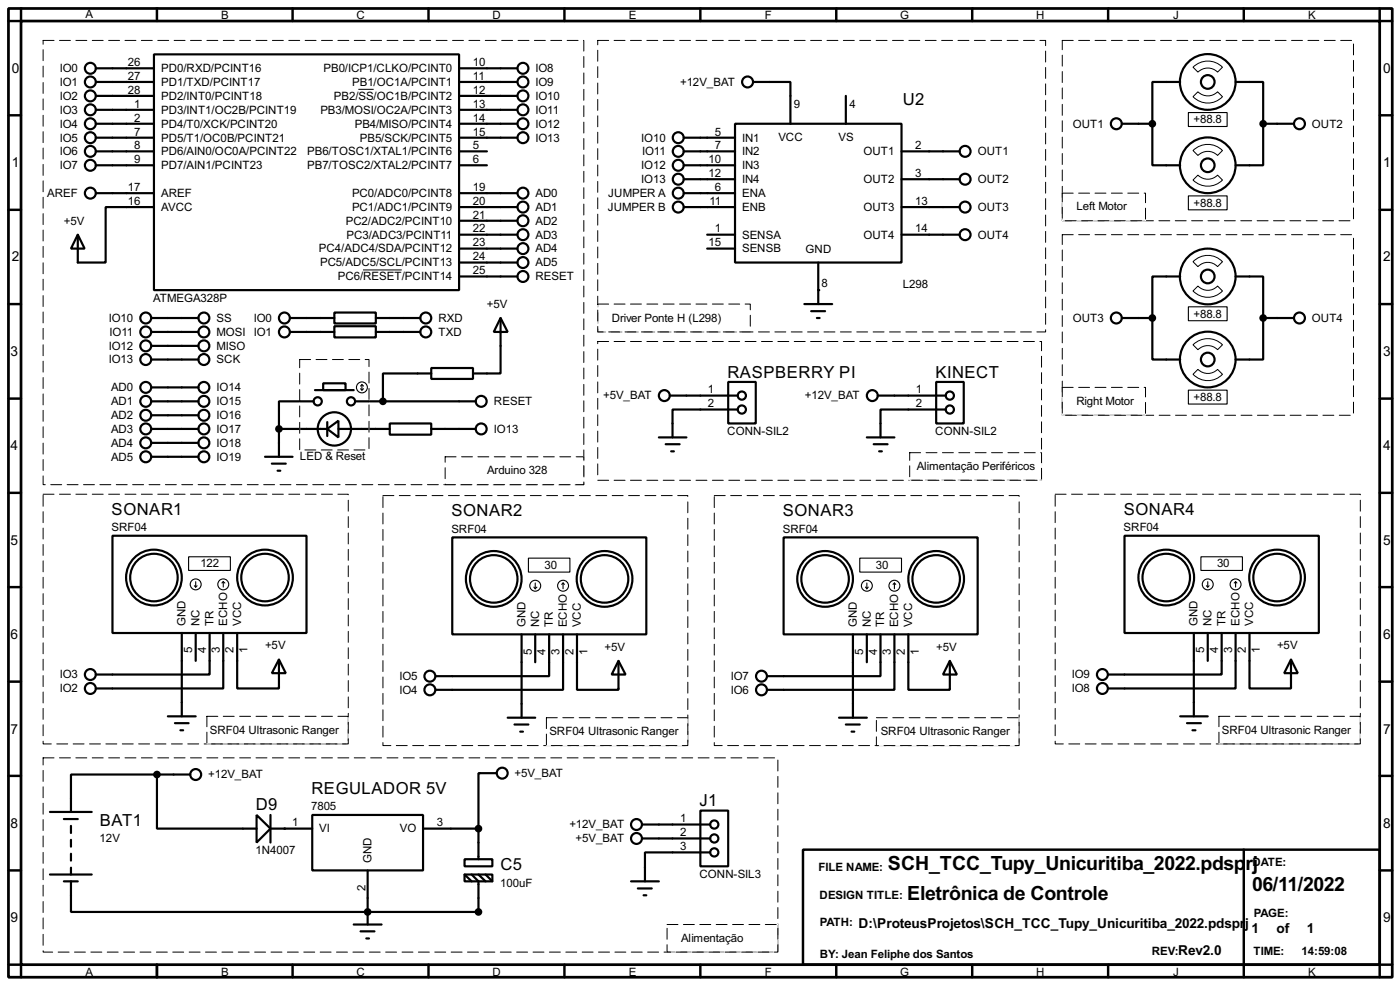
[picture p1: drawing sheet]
<svg xmlns="http://www.w3.org/2000/svg" width="256mm" height="180mm" viewBox="0 0 256 180" stroke-linecap="round" stroke-linejoin="round" font-family="sans-serif">
<path d="M1.6 1.6h253.5v177.3h-253.5zM3.9 3.9h248.9v172.7h-248.9z" fill="none" stroke="#000" stroke-width=".5"/>
<g fill="none" stroke="#000" stroke-width=".45">
<path d="M3.9 1.6v2.3h-2.3M28.8 1.6v2.3M53.6 1.6v2.3M78.5 1.6v2.3M103.4 1.6v2.3M128.3 1.6v2.3M153.2 1.6v2.3M178.1 1.6v2.3M203 1.6v2.3M227.9 1.6v2.3M252.8 1.6v2.3h2.3M1.6 21.1h2.3"/>
<path d="M1.6 38.4h2.3M252.8 21.1h2.3M252.8 38.4h2.3M1.6 55.7h2.3M252.8 55.7h2.3M1.6 73h2.3M252.8 73h2.3M1.6 90.2h2.3M252.8 90.2h2.3M1.6 107.5h2.3M252.8 107.5h2.3M1.6 124.8h2.3"/>
<path d="M252.8 124.8h2.3M1.6 142h2.3M1.6 159.3h2.3M147.1 155.5h105.7v21.1h-105.7zM227.9 155.5v23.4M252.8 142h2.3M252.8 159.3h2.3M1.6 176.6h2.3v2.3M28.8 176.6v2.3M53.6 176.6v2.3M78.5 176.6v2.3M103.4 176.6v2.3"/>
<path d="M128.3 176.6v2.3M153.2 176.6v2.3M178.1 176.6v2.3M203 176.6v2.3M255.1 176.6h-2.3v2.3"/>
</g>
<g fill="none" stroke="#000" stroke-width=".4">
<path d="M17.6 17.6h10.6M17.6 15h10.6M17.6 12.5h10.6M28.2 10h55.9v43.1h-55.9zM84.1 17.6h10.7M84.1 15h10.7M84.1 12.5h10.7M138 15h6.8v7.7M155 17.6v5.1M216.2 15h-5.1v7.7M226.4 15h5v7.7M17.6 30.3h10.6"/>
<path d="M17.6 27.7h10.6M17.6 25.2h10.6M17.6 22.7h10.6M17.6 20.1h10.6M17.6 35.4h10.6M28.2 37.9h-8.8v10.2h-5.1v-5.1M84.1 30.3h5.1M84.1 27.7h5.1M84.1 25.2h10.7M84.1 22.7h10.7M84.1 20.1h10.7M84.1 35.4h10.7"/>
<path d="M84.1 37.9h10.7M125.3 30.3h9.4M125.3 27.7h9.4M125.3 25.2h9.4M125.3 35.4h9.4M125.3 37.9h9.4M125.3 32.8h9.4M134.7 22.7h30.5v25.4h-30.5zM165.2 27.7h10.6M165.2 37.9h10.6M165.2 32.8h10.6M205.5 22.7h5.6"/>
<path d="M211.1 22.7v7.6h5.1M231.4 22.7v7.6h-5M231.4 22.7h5.6M14.3 43l1.2 2.5h-2.5zM27.7 58.2h8.7M53.1 58.2h8.2M61.3 57.2h7.6v2h-7.6zM61.3 59.7h7.6v2.1h-7.6zM68.9 58.2h8.1M84.1 40.4h10.7M84.1 43h10.7M84.1 45.5h10.7"/>
<path d="M84.1 48.1h10.7M84.1 50.6h10.7M91.7 58.2l1.3 2.6h-2.5zM91.7 58.2v10.2h-5M129.6 43h5.1M129.6 45.5h5.1M147.4 55.7h5.1M148.6 57h2.6M149.7 58.2h.5M149.9 48.1v7.6M165.2 43h10.6M205.5 58.2h5.6"/>
<path d="M211.1 58.2v7.6h5.1M216.2 50.6h-5.1v7.6M226.4 50.6h5v7.6M231.4 58.2v7.6h-5M231.4 58.2h5.6M27.7 78.5h8.7M27.7 60.8h8.7M27.7 63.3h8.7M27.7 65.8h8.7M27.7 70.9h8.7M27.7 73.5h8.7M27.7 76h8.7"/>
<path d="M51.1 78.5h8.9M51.1 78.5v5.1M53.1 60.8h8.2M57.5 73.5h-6.4v5M57.7 71.4h7.1M59.2 70.2h4.1v1.2h-4.1zM60 78.5l2-1.5v3.1zM60 77.3v2.5M62 78.5h9.4M65.1 73.5h22.1M68.9 60.8h8.1M71.4 77.5h7.6v2.1h-7.6z"/>
<path d="M79 67.4h7.7v2h-7.7zM79 68.4h-8.8v5.1M79 78.5h8.2M122.7 72.4h12.5M133.4 69.9h5.1v7.6h-5.1zM135.2 75h-12v5.1M160.8 72.4h12.5M171.5 69.9h5.1v7.6h-5.1zM173.3 75h-12v5.1M20.6 98.1h35.6v17.8h-35.6zM27.7 81.1h8.7M27.7 83.6h8.7"/>
<path d="M48.6 83.6h5M49.8 84.9h2.6M50.9 86.2h.5M82.9 98.4h35.5v17.7h-35.5zM120.7 80.1h5.1M122 81.3h2.5M123 82.6h.5M143.6 98.4h35.5v17.7h-35.5zM158.8 80.1h5.1M160.1 81.3h2.5M161.1 82.6h.5M206 98.1h35.6v17.8h-35.6z"/>
<path d="M33.3 115.9v15.2M35.9 115.9v5.1M38.4 115.9v7.6h-20.8M40.9 115.9v10.1h-23.3M43.5 115.9v10.1h7.6v-5.3M95.6 116.1v15.3M98.1 116.1v5.1M100.6 116.1v7.7h-20.8M103.2 116.1v10.2h-23.4M105.7 116.1v10.2h7.6v-5.3M156.3 116.1v15.3M158.8 116.1v5.1"/>
<path d="M161.3 116.1v7.7h-20.8M163.9 116.1v10.2h-23.4M166.4 116.1v10.2h7.6v-5.3M218.7 115.9v15.2M221.3 115.9v5.1M223.8 115.9v7.6h-20.8M226.4 115.9v10.1h-23.4M228.9 115.9v10.1h7.6v-5.3M30.8 131.1h5.1M32.1 132.4h2.5M33.1 133.7h.5M51.1 120.7l1.3 2.5h-2.6z"/>
<path d="M93 131.4h5.1M94.3 132.6h2.5M95.3 133.9h.5M113.3 121l1.3 2.5h-2.5zM153.7 131.4h5.1M155 132.6h2.5M156 133.9h.5M174 121l1.3 2.5h-2.5zM216.2 131.1h5.1M217.5 132.4h2.5M218.5 133.7h.5M236.5 120.7l1.3 2.5h-2.5z"/>
<path d="M9.2 148.6h7.6M11.7 149.9h2.6M13 151.2v1.3M13 153.7v1.3M13 156.3v1.2M13 158.8v1.3M28.8 141.8h-15.8v6.8M28.8 141.8v9.9h18.2M28.8 141.8h6.1M47 149.2l2.6 2.5-2.6 2.5zM49.6 151.7h7.6M49.6 149.2v5"/>
<path d="M57.2 149.2h20.3v10.1h-20.3zM67.4 159.3v9.9M77.5 151.7h10.2M85.1 157.3h5.1v1.3h-5.1zM87.7 151.7v5.6M91 141.5h-3.3v10.2M117.7 153.5h12.4M117.7 150.9h12.4M128.3 148.4h5.1v10.2h-5.1zM130.1 156h-11.9v5.3M9.2 160.1h7.6M11.7 161.3h2.6"/>
<path d="M64.8 169.2h5.1M66.1 170.5h2.5M67.1 171.8h.5M85.1 160.1h5.1v1.2h-5.1zM85.1 160.1l1.3 1.2M86.4 160.1l1.3 1.2v5.6h-74.7v-5.6M87.7 160.1l1.3 1.2M89 160.1l1.2 1.2M115.6 161.3h5.1M116.9 162.6h2.5M117.9 163.9h.5"/>
<circle cx="16.5" cy="12.5" r="1"/>
<circle cx="16.5" cy="17.6" r="1"/>
<circle cx="16.5" cy="15" r="1"/>
<circle cx="95.8" cy="12.5" r="1"/>
<circle cx="95.8" cy="15" r="1"/>
<circle cx="95.8" cy="17.6" r="1"/>
<circle cx="136.9" cy="15" r="1"/>
<circle cx="221.2" cy="15" r="5.1"/>
<circle cx="221.2" cy="15" r="1.25"/>
<circle cx="16.5" cy="30.3" r="1"/>
<circle cx="16.5" cy="27.7" r="1"/>
<circle cx="16.5" cy="35.4" r="1"/>
<circle cx="16.5" cy="25.2" r="1"/>
<circle cx="16.5" cy="20.1" r="1"/>
<circle cx="16.5" cy="22.7" r="1"/>
<circle cx="95.8" cy="37.9" r="1"/>
<circle cx="95.8" cy="35.4" r="1"/>
<circle cx="95.8" cy="25.2" r="1"/>
<circle cx="95.8" cy="22.7" r="1"/>
<circle cx="95.8" cy="20.1" r="1"/>
<circle cx="124.2" cy="37.9" r="1"/>
<circle cx="124.2" cy="35.4" r="1"/>
<circle cx="124.2" cy="30.3" r="1"/>
<circle cx="124.2" cy="27.7" r="1"/>
<circle cx="124.2" cy="32.8" r="1"/>
<circle cx="124.2" cy="25.2" r="1"/>
<circle cx="176.8" cy="32.8" r="1"/>
<circle cx="176.8" cy="27.7" r="1"/>
<circle cx="176.8" cy="37.9" r="1"/>
<circle cx="204.5" cy="22.7" r="1"/>
<circle cx="221.2" cy="30.3" r="5.1"/>
<circle cx="221.2" cy="30.3" r="1.25"/>
<circle cx="238" cy="22.7" r="1"/>
<circle cx="26.7" cy="58.2" r="1"/>
<circle cx="37.3" cy="58.2" r="1"/>
<circle cx="52.1" cy="58.2" r="1"/>
<circle cx="78" cy="58.2" r="1"/>
<circle cx="95.8" cy="48.1" r="1"/>
<circle cx="95.8" cy="45.5" r="1"/>
<circle cx="95.8" cy="50.6" r="1"/>
<circle cx="95.8" cy="40.4" r="1"/>
<circle cx="95.8" cy="43" r="1"/>
<circle cx="176.8" cy="43" r="1"/>
<circle cx="204.5" cy="58.2" r="1"/>
<circle cx="221.2" cy="50.6" r="5.1"/>
<circle cx="221.2" cy="50.6" r="1.25"/>
<circle cx="238" cy="58.2" r="1"/>
<circle cx="26.7" cy="76" r="1"/>
<circle cx="26.7" cy="60.8" r="1"/>
<circle cx="26.7" cy="73.5" r="1"/>
<circle cx="26.7" cy="63.3" r="1"/>
<circle cx="26.7" cy="70.9" r="1"/>
<circle cx="26.7" cy="78.5" r="1"/>
<circle cx="26.7" cy="65.8" r="1"/>
<circle cx="37.3" cy="60.8" r="1"/>
<circle cx="37.3" cy="63.3" r="1"/>
<circle cx="37.3" cy="70.9" r="1"/>
<circle cx="37.3" cy="73.5" r="1"/>
<circle cx="37.3" cy="76" r="1"/>
<circle cx="37.3" cy="65.8" r="1"/>
<circle cx="37.3" cy="78.5" r="1"/>
<circle cx="52.1" cy="60.8" r="1"/>
<circle cx="58.2" cy="73.5" r=".75"/>
<circle cx="61.2" cy="78.5" r="3.1"/>
<circle cx="64.3" cy="73.5" r=".75"/>
<circle cx="78" cy="60.8" r="1"/>
<circle cx="88.1" cy="73.5" r="1"/>
<circle cx="88.1" cy="78.5" r="1"/>
<circle cx="121.7" cy="72.4" r="1"/>
<circle cx="135.9" cy="75" r=".75"/>
<circle cx="135.9" cy="72.4" r=".75"/>
<circle cx="159.8" cy="72.4" r="1"/>
<circle cx="174" cy="75" r=".75"/>
<circle cx="174" cy="72.4" r=".75"/>
<circle cx="221.2" cy="65.8" r="5.1"/>
<circle cx="221.2" cy="65.8" r="1.25"/>
<circle cx="26.7" cy="81.1" r="1"/>
<circle cx="26.7" cy="83.6" r="1"/>
<circle cx="37.3" cy="81.1" r="1"/>
<circle cx="37.3" cy="83.6" r="1"/>
<circle cx="28.2" cy="105.7" r="5.1"/>
<circle cx="28.2" cy="105.7" r="4.4"/>
<circle cx="48.5" cy="105.7" r="5.1"/>
<circle cx="48.5" cy="105.7" r="4.4"/>
<circle cx="90.4" cy="106" r="5.1"/>
<circle cx="90.4" cy="106" r="4.4"/>
<circle cx="110.7" cy="106" r="5.1"/>
<circle cx="110.7" cy="106" r="4.4"/>
<circle cx="151.1" cy="106" r="5.1"/>
<circle cx="151.1" cy="106" r="4.4"/>
<circle cx="171.5" cy="106" r="5.1"/>
<circle cx="171.5" cy="106" r="4.4"/>
<circle cx="213.6" cy="105.7" r="5.1"/>
<circle cx="213.6" cy="105.7" r="4.4"/>
<circle cx="233.9" cy="105.7" r="5.1"/>
<circle cx="233.9" cy="105.7" r="4.4"/>
<circle cx="16.5" cy="123.5" r="1"/>
<circle cx="16.5" cy="126" r="1"/>
<circle cx="78.7" cy="123.8" r="1"/>
<circle cx="78.7" cy="126.3" r="1"/>
<circle cx="139.5" cy="123.8" r="1"/>
<circle cx="139.5" cy="126.3" r="1"/>
<circle cx="201.9" cy="126" r="1"/>
<circle cx="201.9" cy="123.5" r="1"/>
<circle cx="35.8" cy="141.8" r="1"/>
<circle cx="92" cy="141.5" r="1"/>
<circle cx="116.6" cy="150.9" r="1"/>
<circle cx="116.6" cy="153.5" r="1"/>
<circle cx="130.8" cy="156" r=".75"/>
<circle cx="130.8" cy="153.5" r=".75"/>
<circle cx="130.8" cy="150.9" r=".75"/>
</g>
<g fill="#000">
<circle cx="149.9" cy="53.1" r=".2"/>
<circle cx="52.1" cy="151.7" r=".2"/>
</g>
<path d="M65.7 16.4h2.8M218.6 12.3a3.8 3.8 0 0 1 5.4 0l-.9 .9a2.53 2.53 0 0 0-3.6 0zM219.5 16.8a2.54 2.54 0 0 0 3.6 0l.9 .9a3.7 3.7 0 0 1-5.4 0zM218.6 27.6a3.8 3.8 0 0 1 5.4 0l-.9 .9a2.53 2.53 0 0 0-3.6 0zM219.5 32.1a2.54 2.54 0 0 0 3.6 0l.9 .9a3.8 3.8 0 0 1-5.4 0zM66.5 49.4h7.1M218.6 53.3l.9-.9a2.46 2.46 0 0 0 3.6 0l.9 .9a3.7 3.7 0 0 1-5.4 0zM218.6 47.9a3.7 3.7 0 0 1 5.4 0l-.9 .9a2.45 2.45 0 0 0-3.6 0zM218.6 68.5l.9-.9a2.54 2.54 0 0 0 3.6 0l.9 .9a3.7 3.7 0 0 1-5.4 0zM218.6 63.1a3.8 3.8 0 0 1 5.4 0l-.9 .9a2.53 2.53 0 0 0-3.6 0z" fill="none" stroke="#000" stroke-width=".18"/>
<g fill="none" stroke="#fff" stroke-width=".18">
<path d="M7.9 7.4h99.1v81.3h-99.1zM109.5 7.4h82.1v53.4h-82.1zM194.6 7.4h53.4v33h-53.4zM194.6 35.4h15.3v5h-15.3zM109.5 55.7h28v5.1h-28zM194.6 43h53.4v33h-53.4zM54.9 65.8h12.7v16.6h-12.7zM109.5 62.5h81.3v25.4h-81.3zM194.6 70.9h15.3v5.1h-15.3zM7.9 90.5h55.9v45.7h-55.9zM70.2 90.7h55.8v45.8h-55.8zM81.6 83.6h25.4v5.1h-25.4z"/>
<path d="M130.9 90.7h55.8v45.8h-55.8zM166.7 82.9h24.1v5h-24.1zM193.3 90.5h55.9v45.7h-55.9zM7.9 138.7h134.6v35.6h-134.6zM37.9 131.1h25.9v5.1h-25.9zM100.1 131.4h25.9v5.1h-25.9zM160.6 131.4h26.1v5.1h-26.1zM223.3 131.1h25.9v5.1h-25.9zM122.2 169.2h20.3v5.1h-20.3z"/>
</g>
<g fill="none" stroke="#000" stroke-width=".18" stroke-dasharray="2 1">
<path d="M7.9 7.4h99.1v81.3h-99.1zM109.5 7.4h82.1v53.4h-82.1zM194.6 7.4h53.4v33h-53.4zM194.6 35.4h15.3v5h-15.3zM109.5 55.7h28v5.1h-28zM194.6 43h53.4v33h-53.4zM54.9 65.8h12.7v16.6h-12.7zM109.5 62.5h81.3v25.4h-81.3zM194.6 70.9h15.3v5.1h-15.3zM7.9 90.5h55.9v45.7h-55.9zM70.2 90.7h55.8v45.8h-55.8zM81.6 83.6h25.4v5.1h-25.4z"/>
<path d="M130.9 90.7h55.8v45.8h-55.8zM166.7 82.9h24.1v5h-24.1zM193.3 90.5h55.9v45.7h-55.9zM7.9 138.7h134.6v35.6h-134.6zM37.9 131.1h25.9v5.1h-25.9zM100.1 131.4h25.9v5.1h-25.9zM160.6 131.4h26.1v5.1h-26.1zM223.3 131.1h25.9v5.1h-25.9zM122.2 169.2h20.3v5.1h-20.3z"/>
</g>
<g fill="none" stroke="#000" stroke-width=".2">
<path d="M217.7 20.6h7.1v2.6h-7.1zM217.7 35.9h7.1v2.5h-7.1zM217.7 56.2h7.1v2.5h-7.1zM66.1 71.2l.2 .2M66.3 70.4v1M66.3 70.4l-.2 .3M66.3 70.4l.3 .3M66.6 71.2l-.3 .2M217.7 71.4h7.1v2.6h-7.1zM34.6 101.9h7.6v2.5h-7.6zM35.6 107.2l.3 .3M35.9 106.5v1"/>
<path d="M36.1 107.2l-.2 .3M40.9 106.5l-.2 .2M40.9 106.5l.3 .2M40.9 106.5v1M96.8 102.2h7.6v2.5h-7.6zM97.8 107.5l.3 .3M98.1 106.7v1.1M98.4 107.5l-.3 .3M103.2 106.7l-.3 .3M103.2 106.7l.2 .3M103.2 106.7v1.1M157.5 102.2h7.7v2.5h-7.7z"/>
<path d="M158.6 107.5l.2 .3M158.8 106.7v1.1M159.1 107.5l-.3 .3M163.9 106.7l-.3 .3M163.9 106.7l.2 .3M163.9 106.7v1.1M220 101.9h7.6v2.5h-7.6zM221 107.2l.3 .3M221.3 106.5v1M221.5 107.2l-.2 .3M226.4 106.5l-.3 .2M226.4 106.5l.2 .2"/>
<path d="M226.4 106.5v1"/>
<circle cx="66.3" cy="70.9" r="1"/>
<circle cx="35.8" cy="107" r="1"/>
<circle cx="40.9" cy="107" r="1"/>
<circle cx="98" cy="107.2" r="1"/>
<circle cx="103.1" cy="107.2" r="1"/>
<circle cx="158.8" cy="107.2" r="1"/>
<circle cx="163.8" cy="107.2" r="1"/>
<circle cx="221.2" cy="107" r="1"/>
<circle cx="226.3" cy="107" r="1"/>
</g>
<g fill="#000" stroke="#000" stroke-width=".4">
<circle cx="211.1" cy="22.7" r=".5"/>
<circle cx="231.4" cy="22.7" r=".5"/>
<circle cx="211.1" cy="58.2" r=".5"/>
<circle cx="231.4" cy="58.2" r=".5"/>
<circle cx="51.1" cy="78.5" r=".5"/>
<circle cx="70.1" cy="73.5" r=".5"/>
<circle cx="28.7" cy="141.8" r=".5"/>
<circle cx="87.6" cy="151.7" r=".5"/>
<circle cx="67.3" cy="166.9" r=".5"/>
<circle cx="87.6" cy="166.9" r=".5"/>
</g>
<g font-size="4">
<text x="162.7" y="159.3">SCH_TCC_Tupy_Unicuritiba_2022.pdsp</text>
<text x="228.2" y="159.3">rj</text>
<text x="166.2" y="164.8">Eletrônica de Controle</text>
<text x="229.4" y="163.1">06/11/2022</text>
</g>
<g font-size="3.4">
<text x="165.4" y="19.3">U2</text>
<text x="133.3" y="69.1">RASPBERRY PI</text>
<text x="171.4" y="69.1">KINECT</text>
<text x="20.5" y="94.3">SONAR1</text>
<text x="82.7" y="94.5">SONAR2</text>
<text x="143.4" y="94.5">SONAR3</text>
<text x="205.9" y="94.3">SONAR4</text>
<text x="46.9" y="148.3">D9</text>
<text x="57.1" y="145.3">REGULADOR 5V</text>
<text x="128.2" y="147.6">J1</text>
<text x="18.3" y="151.2">BAT1</text>
<text x="91.7" y="159.3">C5</text>
</g>
<g font-size="2.8">
<text x="2.2" y="13.4">0</text>
<text x="253.4" y="13.4">0</text>
<text x="2.2" y="30.6">1</text>
<text x="253.4" y="30.6">1</text>
<text x="2.2" y="47.9">2</text>
<text x="253.4" y="47.9">2</text>
<text x="1.9" y="65.2">3</text>
<text x="253.4" y="65.2">3</text>
<text x="1.9" y="82.4">4</text>
<text x="253.4" y="82.4">4</text>
<text x="1.9" y="99.7">5</text>
<text x="253.4" y="99.7">5</text>
<text x="1.9" y="117">6</text>
<text x="253.4" y="117">6</text>
<text x="1.9" y="134.3">7</text>
<text x="253.4" y="134.3">7</text>
<text x="1.9" y="151.5">8</text>
<text x="253.4" y="151.5">8</text>
<text x="1.9" y="168.8">9</text>
<text x="157.3" y="169.8">D:\ProteusProjetos\SCH_TCC_Tupy_Unicuritiba_2022.pdspr</text>
<text x="228.1" y="169.8">j</text>
<text x="229.3" y="170.8">1</text>
<text x="233.9" y="170.8">of</text>
<text x="239.4" y="170.8">1</text>
<text x="253.4" y="168.8">9</text>
<text x="215.8" y="174.9">Rev2.0</text>
</g>
<g font-size="2.4">
<text x="15.6" y="3.2">A</text>
<text x="40.5" y="3.5">B</text>
<text x="65.3" y="3.5">C</text>
<text x="90.2" y="3.5">D</text>
<text x="115.2" y="3.5">E</text>
<text x="140.1" y="3.5">F</text>
<text x="164.9" y="3.5">G</text>
<text x="189.8" y="3.5">H</text>
<text x="214.9" y="3.5">J</text>
<text x="239.6" y="3.5">K</text>
<text x="10.9" y="15.7">IO1</text>
<text x="10.9" y="13.2">IO0</text>
<text x="23.4" y="17.1">28</text>
<text x="23.4" y="14.6">27</text>
<text x="23.4" y="12.1">26</text>
<text x="29.5" y="15.7">PD1/TXD/PCINT17</text>
<text x="29.5" y="13.2">PD0/RXD/PCINT16</text>
<text x="59.3" y="13.2">PB0/ICP1/CLKO/PCINT0</text>
<text x="64.5" y="15.7">PB1/OC1A/PCINT1</text>
<text x="86.7" y="12.1">10</text>
<text x="86.7" y="14.6">11</text>
<text x="86.7" y="17.1">12</text>
<text x="98.1" y="13.2">IO8</text>
<text x="98.1" y="15.7">IO9</text>
<text x="124.6" y="15.7">+12V_BAT</text>
<text x="10.9" y="23.3">IO4</text>
<text x="10.9" y="20.8">IO3</text>
<text x="10.9" y="18.3">IO2</text>
<text x="24.6" y="22.2">2</text>
<text x="24.6" y="19.7">1</text>
<text x="29.5" y="23.3">PD4/T0/XCK/PCINT20</text>
<text x="29.5" y="20.8">PD3/INT1/OC2B/PCINT19</text>
<text x="29.5" y="18.3">PD2/INT0/PCINT18</text>
<text x="58.7" y="20.8">PB3/MOSI/OC2A/PCINT3</text>
<text x="61.2" y="18.3">PB2/SS/OC1B/PCINT2</text>
<text x="65" y="23.3">PB4/MISO/PCINT4</text>
<text x="86.7" y="19.7">13</text>
<text x="86.7" y="22.2">14</text>
<text x="98.1" y="18.3">IO10</text>
<text x="98.1" y="20.8">IO11</text>
<text x="98.1" y="23.3">IO12</text>
<text x="145.5" y="19.7">9</text>
<text x="155.6" y="19.7">4</text>
<text x="196.5" y="23.3">OUT1</text>
<text x="218.7" y="22.6">+88.8</text>
<text x="240.3" y="23.3">OUT2</text>
<text x="10.9" y="28.4">IO6</text>
<text x="10.9" y="25.9">IO5</text>
<text x="24.6" y="27.3">8</text>
<text x="24.6" y="24.8">7</text>
<text x="24.6" y="29.8">9</text>
<text x="29.5" y="28.4">PD6/AIN0/OC0A/PCINT22</text>
<text x="29.5" y="25.9">PD5/T1/OC0B/PCINT21</text>
<text x="56.3" y="28.4">PB6/TOSC1/XTAL1/PCINT6</text>
<text x="65.9" y="25.9">PB5/SCK/PCINT5</text>
<text x="86.7" y="24.8">15</text>
<text x="86.7" y="29.8">6</text>
<text x="86.7" y="27.3">5</text>
<text x="98.1" y="25.9">IO13</text>
<text x="117.5" y="25.9">IO10</text>
<text x="117.6" y="28.4">IO11</text>
<text x="129.8" y="29.8">10</text>
<text x="131" y="24.8">5</text>
<text x="131" y="27.3">7</text>
<text x="135.9" y="25.9">IN1</text>
<text x="135.9" y="28.4">IN2</text>
<text x="142.6" y="25.8">VCC</text>
<text x="153.6" y="25.8">VS</text>
<text x="158.2" y="28.4">OUT1</text>
<text x="167.7" y="27.3">2</text>
<text x="179.1" y="28.4">OUT1</text>
<text x="10.9" y="31">IO7</text>
<text x="23.4" y="34.9">17</text>
<text x="29.5" y="31">PD7/AIN1/PCINT23</text>
<text x="56.3" y="31">PB7/TOSC2/XTAL2/PCINT7</text>
<text x="86.7" y="34.9">19</text>
<text x="117.5" y="33.5">IO13</text>
<text x="117.5" y="31">IO12</text>
<text x="129.8" y="32.4">12</text>
<text x="131" y="34.9">6</text>
<text x="135.9" y="31">IN3</text>
<text x="135.9" y="33.5">IN4</text>
<text x="158.2" y="33.5">OUT2</text>
<text x="167.7" y="32.4">3</text>
<text x="179.1" y="33.5">OUT2</text>
<text x="8.6" y="36">AREF</text>
<text x="11.7" y="41.1">+5V</text>
<text x="23.4" y="37.5">16</text>
<text x="29.5" y="38.6">AVCC</text>
<text x="29.5" y="36">AREF</text>
<text x="63.3" y="41.1">PC2/ADC2/PCINT10</text>
<text x="64.5" y="38.6">PC1/ADC1/PCINT9</text>
<text x="64.5" y="36">PC0/ADC0/PCINT8</text>
<text x="86.7" y="40">21</text>
<text x="86.7" y="37.5">20</text>
<text x="98.1" y="36">AD0</text>
<text x="98.1" y="38.6">AD1</text>
<text x="98.1" y="41.1">AD2</text>
<text x="111.3" y="38.6">JUMPER B</text>
<text x="111.4" y="36">JUMPER A</text>
<text x="130" y="37.5">11</text>
<text x="135.9" y="36">ENA</text>
<text x="135.9" y="38.6">ENB</text>
<text x="158.2" y="38.6">OUT3</text>
<text x="167.7" y="37.5">13</text>
<text x="179.1" y="38.6">OUT3</text>
<text x="197.2" y="38.5">Left Motor</text>
<text x="218.7" y="37.8">+88.8</text>
<text x="58.4" y="46.2">PC4/ADC4/SDA/PCINT12</text>
<text x="63.5" y="43.7">PC3/ADC3/PCINT11</text>
<text x="86.7" y="47.6">24</text>
<text x="86.7" y="45.1">23</text>
<text x="86.7" y="42.6">22</text>
<text x="98.1" y="43.7">AD3</text>
<text x="98.1" y="46.2">AD4</text>
<text x="129.8" y="45.1">15</text>
<text x="131" y="42.6">1</text>
<text x="135.9" y="43.7">SENSA</text>
<text x="135.9" y="46.2">SENSB</text>
<text x="147.6" y="46.4">GND</text>
<text x="158.2" y="43.7">OUT4</text>
<text x="167.7" y="42.6">14</text>
<text x="179.1" y="43.7">OUT4</text>
<text x="58.6" y="48.7">PC5/ADC5/SCL/PCINT13</text>
<text x="61.9" y="51.3">PC6/RESET/PCINT14</text>
<text x="86.7" y="50.2">25</text>
<text x="98.1" y="48.7">AD5</text>
<text x="98.1" y="51.3">RESET</text>
<text x="150.5" y="52.5">8</text>
<text x="165.4" y="52.7">L298</text>
<text x="19.9" y="58.9">IO10</text>
<text x="28" y="55.2">ATMEGA328P</text>
<text x="39.7" y="58.9">SS</text>
<text x="46.5" y="58.9">IO0</text>
<text x="80.3" y="58.9">RXD</text>
<text x="89.2" y="56.4">+5V</text>
<text x="112.1" y="58.9">Driver Ponte H (L298)</text>
<text x="196.5" y="58.9">OUT3</text>
<text x="218.7" y="58.2">+88.8</text>
<text x="240.3" y="58.9">OUT4</text>
<text x="19.9" y="64">IO12</text>
<text x="20.1" y="61.4">IO11</text>
<text x="39.7" y="61.4">MOSI IO1</text>
<text x="39.7" y="64">MISO</text>
<text x="80.3" y="61.4">TXD</text>
<text x="19.9" y="66.5">IO13</text>
<text x="20.3" y="71.6">AD0</text>
<text x="39.7" y="66.5">SCK</text>
<text x="39.7" y="71.6">IO14</text>
<text x="129.7" y="72">1</text>
<text x="167.8" y="72">1</text>
<text x="20.3" y="74.1">AD1</text>
<text x="20.3" y="76.7">AD2</text>
<text x="39.7" y="74.1">IO15</text>
<text x="39.7" y="76.7">IO16</text>
<text x="90.5" y="74.1">RESET</text>
<text x="110.5" y="73.1">+5V_BAT</text>
<text x="129.7" y="74.6">2</text>
<text x="147.5" y="73.1">+12V_BAT</text>
<text x="167.8" y="74.6">2</text>
<text x="197.2" y="74.1">Right Motor</text>
<text x="218.7" y="73.4">+88.8</text>
<text x="20.3" y="79.2">AD3</text>
<text x="20.3" y="81.8">AD4</text>
<text x="39.7" y="79.2">IO17</text>
<text x="39.7" y="81.8">IO18</text>
<text x="90.5" y="79.2">IO13</text>
<text x="133.2" y="79.6">CONN-SIL2</text>
<text x="171.3" y="79.6">CONN-SIL2</text>
<text x="20.3" y="84.3">AD5</text>
<text x="39.7" y="84.3">IO19</text>
<text x="54.9" y="84.3">LED &amp; Reset</text>
<text x="89.2" y="86.8">Arduino 328</text>
<text x="167.9" y="86">Alimentação Periféricos</text>
<text x="20.4" y="97.3">SRF04</text>
<text x="82.7" y="97.5">SRF04</text>
<text x="143.4" y="97.5">SRF04</text>
<text x="205.8" y="97.3">SRF04</text>
<text x="36.7" y="103.9">122</text>
<text x="99.8" y="104.1">30</text>
<text x="160.5" y="104.1">30</text>
<text x="223" y="103.9">30</text>
<text x="34" y="114.6" transform="rotate(-90 34 114.6)">GND</text>
<text x="35.2" y="119.6" transform="rotate(-90 35.2 119.6)">5</text>
<text x="36.5" y="114.6" transform="rotate(-90 36.5 114.6)">NC</text>
<text x="37.7" y="119.6" transform="rotate(-90 37.7 119.6)">4</text>
<text x="39.1" y="114.6" transform="rotate(-90 39.1 114.6)">TR</text>
<text x="40.3" y="119.6" transform="rotate(-90 40.3 119.6)">3</text>
<text x="41.6" y="114.6" transform="rotate(-90 41.6 114.6)">ECHO</text>
<text x="42.8" y="119.6" transform="rotate(-90 42.8 119.6)">2</text>
<text x="44.2" y="114.6" transform="rotate(-90 44.2 114.6)">VCC</text>
<text x="45.3" y="119.6" transform="rotate(-90 45.3 119.6)">1</text>
<text x="48.6" y="118.9">+5V</text>
<text x="96.3" y="114.8" transform="rotate(-90 96.3 114.8)">GND</text>
<text x="97.5" y="119.8" transform="rotate(-90 97.5 119.8)">5</text>
<text x="98.8" y="114.8" transform="rotate(-90 98.8 114.8)">NC</text>
<text x="100" y="119.8" transform="rotate(-90 100 119.8)">4</text>
<text x="101.3" y="114.8" transform="rotate(-90 101.3 114.8)">TR</text>
<text x="102.5" y="119.8" transform="rotate(-90 102.5 119.8)">3</text>
<text x="103.9" y="114.8" transform="rotate(-90 103.9 114.8)">ECHO</text>
<text x="105.1" y="119.8" transform="rotate(-90 105.1 119.8)">2</text>
<text x="106.4" y="114.8" transform="rotate(-90 106.4 114.8)">VCC</text>
<text x="107.6" y="119.8" transform="rotate(-90 107.6 119.8)">1</text>
<text x="110.8" y="119.1">+5V</text>
<text x="157" y="114.8" transform="rotate(-90 157 114.8)">GND</text>
<text x="158.2" y="119.8" transform="rotate(-90 158.2 119.8)">5</text>
<text x="159.5" y="114.8" transform="rotate(-90 159.5 114.8)">NC</text>
<text x="160.7" y="119.8" transform="rotate(-90 160.7 119.8)">4</text>
<text x="162" y="114.8" transform="rotate(-90 162 114.8)">TR</text>
<text x="163.2" y="119.8" transform="rotate(-90 163.2 119.8)">3</text>
<text x="164.6" y="114.8" transform="rotate(-90 164.6 114.8)">ECHO</text>
<text x="165.8" y="119.8" transform="rotate(-90 165.8 119.8)">2</text>
<text x="167.1" y="114.8" transform="rotate(-90 167.1 114.8)">VCC</text>
<text x="168.3" y="119.8" transform="rotate(-90 168.3 119.8)">1</text>
<text x="171.5" y="119.1">+5V</text>
<text x="219.4" y="114.6" transform="rotate(-90 219.4 114.6)">GND</text>
<text x="220.6" y="119.6" transform="rotate(-90 220.6 119.6)">5</text>
<text x="222" y="114.6" transform="rotate(-90 222 114.6)">NC</text>
<text x="223.2" y="119.6" transform="rotate(-90 223.2 119.6)">4</text>
<text x="224.5" y="114.6" transform="rotate(-90 224.5 114.6)">TR</text>
<text x="225.7" y="119.6" transform="rotate(-90 225.7 119.6)">3</text>
<text x="227.1" y="114.6" transform="rotate(-90 227.1 114.6)">ECHO</text>
<text x="228.3" y="119.6" transform="rotate(-90 228.3 119.6)">2</text>
<text x="229.6" y="114.6" transform="rotate(-90 229.6 114.6)">VCC</text>
<text x="230.8" y="119.6" transform="rotate(-90 230.8 119.6)">1</text>
<text x="234" y="118.9">+5V</text>
<text x="10.9" y="124.2">IO3</text>
<text x="73.2" y="124.5">IO5</text>
<text x="133.9" y="124.5">IO7</text>
<text x="196.3" y="124.2">IO9</text>
<text x="10.9" y="126.7">IO2</text>
<text x="73.2" y="127">IO4</text>
<text x="133.9" y="127">IO6</text>
<text x="196.3" y="126.7">IO8</text>
<text x="38.4" y="134.3">SRF04 Ultrasonic Ranger</text>
<text x="100.6" y="134.5">SRF04 Ultrasonic Ranger</text>
<text x="161.3" y="134.5">SRF04 Ultrasonic Ranger</text>
<text x="223.8" y="134.3">SRF04 Ultrasonic Ranger</text>
<text x="38.2" y="142.5">+12V_BAT</text>
<text x="94.3" y="142.2">+5V_BAT</text>
<text x="57" y="148.3">7805</text>
<text x="18.3" y="154.2">12V</text>
<text x="53.5" y="151.3">1</text>
<text x="58.5" y="152.4">VI</text>
<text x="73.2" y="152.4">VO</text>
<text x="80.1" y="151.3">3</text>
<text x="104.3" y="151.6">+12V_BAT</text>
<text x="105.5" y="154.2">+5V_BAT</text>
<text x="124.6" y="150.5">1</text>
<text x="124.6" y="153.1">2</text>
<text x="124.6" y="155.6">3</text>
<text x="46.8" y="156.3">1N4007</text>
<text x="68" y="158" transform="rotate(-90 68 158)">GND</text>
<text x="128.1" y="160.7">CONN-SIL3</text>
<text x="149.9" y="159.4">FILE NAME:</text>
<text x="229.4" y="158.4">DATE:</text>
<text x="67" y="163" transform="rotate(-90 67 163)">2</text>
<text x="91.7" y="162.3">100uF</text>
<text x="150.1" y="164.6">DESIGN TITLE:</text>
<text x="229.7" y="167.8">PAGE:</text>
<text x="124.8" y="172.4">Alimentação</text>
<text x="150.2" y="169.4">PATH:</text>
<text x="15.6" y="178.6">A</text>
<text x="40.5" y="178.6">B</text>
<text x="65.3" y="178.6">C</text>
<text x="90.2" y="178.6">D</text>
<text x="115.2" y="178.6">E</text>
<text x="140.1" y="178.6">F</text>
<text x="150.2" y="175.4">BY: Jean Feliphe dos Santos</text>
<text x="164.9" y="178.6">G</text>
<text x="189.8" y="178.6">H</text>
<text x="211" y="174.7">REV:</text>
<text x="214.9" y="178.6">J</text>
<text x="229.6" y="174.7">TIME:</text>
<text x="238.5" y="174.7">14:59:08</text>
<text x="239.6" y="178.6">K</text>
</g>
</svg>
